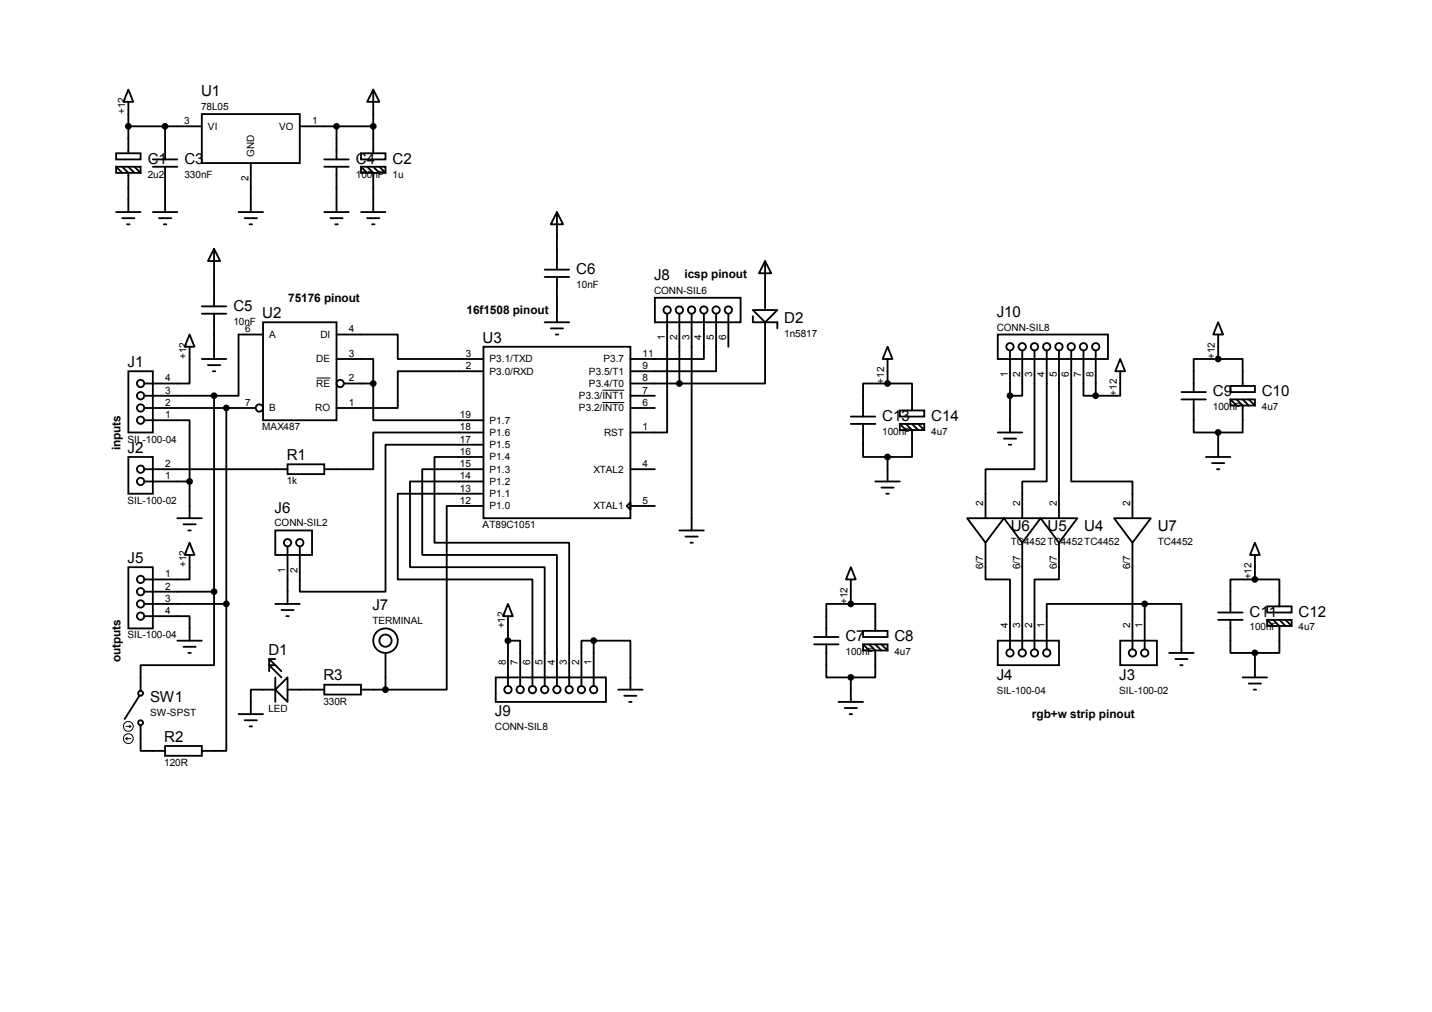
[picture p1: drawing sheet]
<svg xmlns="http://www.w3.org/2000/svg" width="297mm" height="210mm" viewBox="0 0 297 210" stroke-linecap="round" stroke-linejoin="round" font-family="sans-serif">
<g fill="none" stroke="#000" stroke-width=".38">
<path d="M26.6 18.6l1 2.5h-2zM77.4 18.6l1.3 2.5h-2.5zM77.4 18.6v13.2M24.1 31.8h5.1v1.3h-5.1zM24.1 34.6h5.1v1.3h-5.1zM24.1 34.6l1.3 1.3M25.4 34.6l1.2 1.3v8.1M26.6 26.2h15.3M26.6 21.1v10.7M26.6 34.6l1.3 1.3M27.9 34.6l1.3 1.3M31.7 34.6h5.1"/>
<path d="M31.7 33.1h5.1M34.2 26.2v6.9M34.2 34.6v9.4M41.9 23.7h20.3v10.1h-20.3zM52 33.8v10.2M62.2 26.2h15.2M67.3 34.6h5M67.3 33.1h5M69.8 26.2v6.9M69.8 34.6v9.4M74.9 31.8h5.1v1.3h-5.1zM74.9 34.6h5.1v1.3h-5.1z"/>
<path d="M74.9 34.6l1.3 1.3M76.2 34.6l1.2 1.3v8.1M77.4 34.6l1.3 1.3M78.7 34.6l1.3 1.3M24.1 44h5.1M25.4 45.3h2.5M26.4 46.5h.5M31.7 44h5.1M33 45.3h2.5M34 46.5h.5M44.4 51.6l1.3 2.5h-2.6zM44.4 51.6v11.9"/>
<path d="M49.5 44h5.1M50.8 45.3h2.5M51.8 46.5h.5M67.3 44h5M68.5 45.3h2.6M69.5 46.5h.6M74.9 44h5.1M76.2 45.3h2.5M77.2 46.5h.5M113 57.4h5.1M113 55.9h5.1M115.5 44l1.3 2.5h-2.5z"/>
<path d="M115.5 44v11.9M115.5 57.4v9.4M158.7 54.1l1.3 2.6h-2.6zM158.7 54.1v10.2M26.6 77h5.1v12.7h-5.1zM39.3 69.4l1 2.5h-2zM39.3 71.9v7.6h-9.4M41.9 74.5h5M41.9 65.1h5M41.9 63.5h5M43.1 75.7h2.6M44.1 77h.6"/>
<path d="M44.4 65.1v9.4M54.6 66.8h15.2v20.4h-15.2zM54.6 69.4h-5.1v12.7h-5.1M69.8 69.4h12.7v5.1h17.8M69.8 74.5h7.6v5M71.3 79.5h6.1M77.4 79.5v7.7h22.9M100.3 71.9h30.5v35.6h-30.5zM100.3 77h-17.8v7.6h-12.7M113 66.8h5.1M114.3 68.1h2.5M115.3 69.4h.5"/>
<path d="M130.8 79.5h10.1M135.8 61.8h17.8v5h-17.8zM138.4 65.1v24.6h-7.6M140.9 65.1v14.4M143.5 65.1v44.9M146 65.1v9.4h-15.2M148.5 65.1v11.9h-17.7M151.1 65.1v6.8M156.2 64.3h5l-2.5 2.5zM156.2 65.6v1.2h5v1.3M158.7 66.8v12.7h-17.8M184.1 71.9l1 2.6h-2z"/>
<path d="M184.1 79.5h5.1v5.6M184.1 79.5h-5.1v6.9M184.1 74.5v5M207 69.4h22.8v5.1h-22.8zM209.5 72.7v17M212 72.7v9.4h-2.5M214.6 72.7v24.6h-10.2v10.2M217.1 72.7v27.2h-5.1v7.6M219.7 72.7v34.8M222.2 72.7v27.2h12.7v7.6M224.7 72.7v9.4h2.6M227.3 72.7v9.4"/>
<path d="M232.4 74.5l1 2.5h-2.1zM232.4 77v5.1h-5.1M252.7 66.8l1 2.6h-2zM252.7 74.5h5.1v5.6M252.7 74.5h-5.1v6.8M252.7 69.4v5.1M26.6 94.8h5.1v7.6h-5.1zM29.9 87.2h9.4v12.7M29.9 99.9h9.4M29.9 97.3h29.7M29.9 82.1h14.5M29.9 84.6h23.1"/>
<path d="M39.3 99.9v7.6M44.4 82.1v40.6M46.9 84.6v40.7M59.6 96.3h7.7v2h-7.7zM100.3 89.7h-22.9v7.6h-10.1M100.3 92.2h-20.3v30.5h-17.8v-9.4M100.3 94.8h-10.2v17.8h28v29.7M100.3 97.3h-12.7v17.8h27.9v27.2M100.3 99.9h-15.3v17.7h28v24.7M130.8 97.3h5M130.8 82.1h5M130.8 84.6h5"/>
<path d="M176.5 87.9h5.1M176.5 86.4h5.1M179 87.9v6.9h5.1M181.6 99.9h5M184.1 94.8v5.1M186.6 85.1h5.1v1.3h-5.1zM186.6 87.9h5.1v1.3h-5.1zM186.6 87.9l1.3 1.3M187.9 87.9l1.3 1.3v5.6h-5.1M189.2 87.9l1.3 1.3M190.5 87.9l1.2 1.3M207 89.7h5"/>
<path d="M208.2 91h2.6M209.2 92.2h.6M245.1 82.8h5M245.1 81.3h5M247.6 82.8v6.9h5.1M250.1 94.8h5.1M251.4 96.1h2.6M252.4 97.3h.5M252.7 89.7v5.1M255.2 80.1h5.1v1.2h-5.1zM255.2 82.8h5.1v1.3h-5.1zM255.2 82.8l1.3 1.3"/>
<path d="M256.5 82.8l1.3 1.3v5.6h-5.1M257.8 82.8l1.2 1.3M259 82.8l1.3 1.3M26.6 117.6h5.1v12.7h-5.1zM36.8 107.5h5.1M38.1 108.8h2.5M39.1 110h.5M39.3 112.6l1 2.5h-2zM39.3 115.1v5.1h-9.4M57.1 110h7.6v5.1h-7.6zM59.6 113.3v12M100.3 102.4h-17.8v17.8h27.9v22.1"/>
<path d="M100.3 104.9h-7.6v38.1h-12.7M130 104.9l.8-.7v1.5zM130.8 104.9h5M140.9 110h5.1M142.2 111.3h2.5M143.2 112.6h.5M176.5 117.6l1 2.6h-2zM182.8 101.1h2.6M183.8 102.4h.6M200.6 107.5h7.6l-3.8 5.1zM204.4 112.6v7.6h5.1v14.5M208.2 107.5h7.7l-3.9 5.1z"/>
<path d="M212 112.6v22.1M215.9 107.5h7.6l-3.8 5.1zM219.7 112.6v7.6h-5.1v14.5M231.1 107.5h7.6l-3.8 5.1zM234.9 112.6v22.1M260.3 112.6l1 2.5h-2zM260.3 115.1v5.1M29.9 127.8h9.4v5.1M29.9 122.7h14.5M29.9 125.3h17M36.8 132.9h5.1M38.1 134.2h2.5"/>
<path d="M39.1 135.4h.5M44.4 122.7v15.3h-15.2v5.3M46.9 125.3v30.4h-5M55.8 136.7l2.6 2.5M55.8 136.7h1.3M55.8 136.7v2.5M57.1 125.3h5.1M57.1 138h-1.3l2.6 2.5M58.4 126.5h2.5M59.4 127.8h.5M80 135.4v7.6M105.4 125.3l1 2.5h-2.1z"/>
<path d="M105.4 132.9h2.5v9.4M105.4 127.8v14.5M123.1 132.9h7.7v10.1M123.1 132.9h-2.5v9.4M123.1 132.9v9.4M168.9 133.6h5M168.9 132.1h5M171.4 133.6v6.9h5.1M176.5 125.3h5.1v5.6M176.5 125.3h-5.1v6.8M176.5 120.2v5.1M179 130.9h5.1v1.2h-5.1z"/>
<path d="M179 133.6h5.1v1.3h-5.1zM179 133.6l1.3 1.3M180.3 133.6l1.3 1.3v5.6h-5.1M181.6 133.6l1.2 1.3M182.8 133.6l1.3 1.3M207 132.9h12.7v5.1h-12.7zM232.4 132.9h7.6v5.1h-7.6zM237.4 125.3h7.7v10.1M237.4 125.3h-20.3v9.4M237.4 125.3v9.4M242.5 135.4h5.1M243.8 136.7h2.5"/>
<path d="M244.8 138h.5M252.7 128.6h5.1M252.7 127h5.1M255.2 128.6v6.8h5.1M260.3 120.2h5.1v5.6M260.3 120.2h-5.1v6.8M260.3 135.4v5.1M262.8 125.8h5.1v1.2h-5.1zM262.8 128.6h5.1v1.2h-5.1zM262.8 128.6l1.3 1.2M264.1 128.6l1.3 1.2v5.6h-5.1M265.4 128.6l1.3 1.2"/>
<path d="M266.7 128.6l1.2 1.2M28.9 144.3l-3 4.8M29.2 150.4v5.3h5M34.2 154.7h7.7v2.1h-7.7zM49.5 148.1h5.1M50.8 149.4h2.5M51.8 150.7h.5M57.1 143h-5.1v5.1M57.1 140.5v5.1M59.6 140.5v5.1l-2.5-2.6zM59.6 143h7.7M67.3 142h7.6v2.1h-7.6z"/>
<path d="M74.9 143h5.1M102.8 140.5h22.9v5.1h-22.9zM128.2 143h5.1M129.5 144.3h2.5M130.5 145.6h.5M173.9 145.6h5.1M175.2 146.9h2.6M176.2 148.1h.5M176.5 140.5v5.1M257.8 140.5h5M259 141.8h2.6M260 143h.6"/>
<circle cx="26.6" cy="26.2" r=".51"/>
<circle cx="34.2" cy="26.2" r=".51"/>
<circle cx="69.8" cy="26.2" r=".51"/>
<circle cx="77.4" cy="26.2" r=".51"/>
<circle cx="29.2" cy="79.5" r=".76"/>
<circle cx="70.6" cy="79.5" r=".76"/>
<circle cx="77.4" cy="79.5" r=".51"/>
<circle cx="138.4" cy="64.3" r=".76"/>
<circle cx="140.9" cy="79.5" r=".51"/>
<circle cx="140.9" cy="64.3" r=".76"/>
<circle cx="143.5" cy="64.3" r=".76"/>
<circle cx="146" cy="64.3" r=".76"/>
<circle cx="148.5" cy="64.3" r=".76"/>
<circle cx="151.1" cy="64.3" r=".76"/>
<circle cx="184.1" cy="79.5" r=".51"/>
<circle cx="209.5" cy="71.9" r=".76"/>
<circle cx="212" cy="71.9" r=".76"/>
<circle cx="214.6" cy="71.9" r=".76"/>
<circle cx="217.1" cy="71.9" r=".76"/>
<circle cx="219.7" cy="71.9" r=".76"/>
<circle cx="222.2" cy="71.9" r=".76"/>
<circle cx="224.7" cy="71.9" r=".76"/>
<circle cx="227.3" cy="71.9" r=".76"/>
<circle cx="252.7" cy="74.5" r=".51"/>
<circle cx="29.2" cy="82.1" r=".76"/>
<circle cx="29.2" cy="97.3" r=".76"/>
<circle cx="29.2" cy="87.2" r=".76"/>
<circle cx="29.2" cy="99.9" r=".76"/>
<circle cx="29.2" cy="84.6" r=".76"/>
<circle cx="39.3" cy="99.9" r=".51"/>
<circle cx="44.4" cy="82.1" r=".51"/>
<circle cx="46.9" cy="84.6" r=".51"/>
<circle cx="53.8" cy="84.6" r=".76"/>
<circle cx="184.1" cy="94.8" r=".51"/>
<circle cx="209.5" cy="82.1" r=".51"/>
<circle cx="227.3" cy="82.1" r=".51"/>
<circle cx="252.7" cy="89.7" r=".51"/>
<circle cx="59.6" cy="112.6" r=".76"/>
<circle cx="62.2" cy="112.6" r=".76"/>
<circle cx="29.2" cy="127.8" r=".76"/>
<circle cx="29.2" cy="125.3" r=".76"/>
<circle cx="29.2" cy="122.7" r=".76"/>
<circle cx="29.2" cy="120.2" r=".76"/>
<circle cx="44.4" cy="122.7" r=".51"/>
<circle cx="46.9" cy="125.3" r=".51"/>
<circle cx="80" cy="132.9" r="2.55"/>
<circle cx="80" cy="132.9" r="1.27"/>
<circle cx="105.4" cy="132.9" r=".51"/>
<circle cx="123.1" cy="132.9" r=".51"/>
<circle cx="176.5" cy="125.3" r=".51"/>
<circle cx="209.5" cy="135.4" r=".76"/>
<circle cx="212" cy="135.4" r=".76"/>
<circle cx="214.6" cy="135.4" r=".76"/>
<circle cx="217.1" cy="135.4" r=".76"/>
<circle cx="234.9" cy="135.4" r=".76"/>
<circle cx="237.4" cy="125.3" r=".51"/>
<circle cx="237.4" cy="135.4" r=".76"/>
<circle cx="260.3" cy="135.4" r=".51"/>
<circle cx="260.3" cy="120.2" r=".51"/>
<circle cx="29.2" cy="149.9" r=".51"/>
<circle cx="29.2" cy="143.8" r=".51"/>
<circle cx="80" cy="143" r=".51"/>
<circle cx="105.4" cy="143" r=".76"/>
<circle cx="107.9" cy="143" r=".76"/>
<circle cx="110.4" cy="143" r=".76"/>
<circle cx="113" cy="143" r=".76"/>
<circle cx="115.5" cy="143" r=".76"/>
<circle cx="118.1" cy="143" r=".76"/>
<circle cx="120.6" cy="143" r=".76"/>
<circle cx="123.1" cy="143" r=".76"/>
<circle cx="176.5" cy="140.5" r=".51"/>
</g>
<g fill="#000">
<circle cx="26.6" cy="26.2" r=".51"/>
<circle cx="34.2" cy="26.2" r=".51"/>
<circle cx="69.8" cy="26.2" r=".51"/>
<circle cx="77.4" cy="26.2" r=".51"/>
<circle cx="77.4" cy="79.5" r=".51"/>
<circle cx="140.9" cy="79.5" r=".51"/>
<circle cx="184.1" cy="79.5" r=".51"/>
<circle cx="252.7" cy="74.5" r=".51"/>
<circle cx="39.3" cy="99.9" r=".51"/>
<circle cx="44.4" cy="82.1" r=".51"/>
<circle cx="46.9" cy="84.6" r=".51"/>
<circle cx="184.1" cy="94.8" r=".51"/>
<circle cx="209.5" cy="82.1" r=".51"/>
<circle cx="227.3" cy="82.1" r=".51"/>
<circle cx="252.7" cy="89.7" r=".51"/>
<circle cx="44.4" cy="122.7" r=".51"/>
<circle cx="46.9" cy="125.3" r=".51"/>
<circle cx="105.4" cy="132.9" r=".51"/>
<circle cx="123.1" cy="132.9" r=".51"/>
<circle cx="176.5" cy="125.3" r=".51"/>
<circle cx="237.4" cy="125.3" r=".51"/>
<circle cx="260.3" cy="135.4" r=".51"/>
<circle cx="260.3" cy="120.2" r=".51"/>
<circle cx="80" cy="143" r=".51"/>
<circle cx="176.5" cy="140.5" r=".51"/>
</g>
<path d="M65.7 78.4h2.8M125 83.5h4.5M125 80.9h4.5" fill="none" stroke="#010101" stroke-width=".21"/>
<g fill="none" stroke="#000" stroke-width=".21">
<path d="M26.1 150.7h1M26.1 153.2l.3 .3M26.1 153.2h1M26.4 153l-.3 .2M26.9 150.4l.2 .3M27.1 150.7l-.2 .2"/>
<circle cx="26.6" cy="150.7" r="1.02"/>
<circle cx="26.6" cy="153.2" r="1.02"/>
</g>
<g font-size="3.1">
<text x="41.7" y="20">U1</text>
<text x="30.6" y="34">C1</text>
<text x="38.3" y="34">C3</text>
<text x="73.8" y="34">C4</text>
<text x="81.4" y="34">C2</text>
<text x="119.5" y="56.8">C6</text>
<text x="135.7" y="58.1">J8</text>
<text x="48.4" y="64.4">C5</text>
<text x="54.4" y="66">U2</text>
<text x="206.8" y="65.7">J10</text>
<text x="100.1" y="71.1">U3</text>
<text x="162.7" y="67">D2</text>
<text x="26.5" y="76.2">J1</text>
<text x="251.6" y="82.2">C9</text>
<text x="261.7" y="82.2">C10</text>
<text x="183" y="87.3">C13</text>
<text x="193.2" y="87.3">C14</text>
<text x="26.5" y="93.9">J2</text>
<text x="59.5" y="95.5">R1</text>
<text x="56.9" y="106.3">J6</text>
<text x="209.7" y="110.1">U6</text>
<text x="217.3" y="110.1">U5</text>
<text x="224.9" y="110.1">U4</text>
<text x="240.2" y="110.1">U7</text>
<text x="26.5" y="116.8">J5</text>
<text x="77.3" y="126.6">J7</text>
<text x="259.2" y="127.9">C11</text>
<text x="269.4" y="127.9">C12</text>
<text x="55.7" y="135.8">D1</text>
<text x="175.4" y="133">C7</text>
<text x="185.5" y="133">C8</text>
<text x="67.1" y="141.1">R3</text>
<text x="206.8" y="141">J4</text>
<text x="232.2" y="141">J3</text>
<text x="31.2" y="145.7">SW1</text>
<text x="102.7" y="148.6">J9</text>
<text x="34.1" y="153.8">R2</text>
</g>
<g font-size="2.5">
<text x="142" y="57.6">icsp pinout</text>
<text x="59.8" y="62.7">75176 pinout</text>
<text x="96.8" y="65.2">16f1508 pinout</text>
<text x="25" y="93.4" transform="rotate(-90 25 93.4)">inputs</text>
<text x="25" y="137.4" transform="rotate(-90 25 137.4)">outputs</text>
<text x="214" y="149">rgb+w strip pinout</text>
</g>
<g font-size="2.1">
<text x="26" y="23.7" transform="rotate(-90 26 23.7)">+12</text>
<text x="41.7" y="22.9">78L05</text>
<text x="38.2" y="25.8">3</text>
<text x="43.1" y="26.9">VI</text>
<text x="57.9" y="26.9">VO</text>
<text x="64.7" y="25.8">1</text>
<text x="52.7" y="32.6" transform="rotate(-90 52.7 32.6)">GND</text>
<text x="30.6" y="36.8">2u2</text>
<text x="38.3" y="36.8">330nF</text>
<text x="51.6" y="37.5" transform="rotate(-90 51.6 37.5)">2</text>
<text x="73.8" y="36.8">100nF</text>
<text x="81.4" y="36.8">1u</text>
<text x="119.5" y="59.7">10nF</text>
<text x="135.7" y="61">CONN-SIL6</text>
<text x="48.4" y="67.3">10nF</text>
<text x="50.9" y="69">6</text>
<text x="55.8" y="70.1">A</text>
<text x="66.5" y="70.1">DI</text>
<text x="72.3" y="69">4</text>
<text x="137.9" y="70.5" transform="rotate(-90 137.9 70.5)">1</text>
<text x="140.5" y="70.5" transform="rotate(-90 140.5 70.5)">2</text>
<text x="143" y="70.5" transform="rotate(-90 143 70.5)">3</text>
<text x="145.5" y="70.5" transform="rotate(-90 145.5 70.5)">4</text>
<text x="148.1" y="70.5" transform="rotate(-90 148.1 70.5)">5</text>
<text x="150.6" y="70.5" transform="rotate(-90 150.6 70.5)">6</text>
<text x="162.7" y="69.8">1n5817</text>
<text x="206.8" y="68.6">CONN-SIL8</text>
<text x="38.7" y="74.5" transform="rotate(-90 38.7 74.5)">+12</text>
<text x="65.6" y="75.2">DE</text>
<text x="72.3" y="74">3</text>
<text x="96.6" y="76.6">2</text>
<text x="96.6" y="74">3</text>
<text x="101.6" y="77.7">P3.0/RXD</text>
<text x="101.6" y="75.2">P3.1/TXD</text>
<text x="122.2" y="77.7">P3.5/T1</text>
<text x="125.2" y="75.2">P3.7</text>
<text x="133.3" y="76.6">9</text>
<text x="133.3" y="74">11</text>
<text x="252" y="74.5" transform="rotate(-90 252 74.5)">+12</text>
<text x="34.2" y="81.7">3</text>
<text x="34.2" y="79.1">4</text>
<text x="65.6" y="80.3">RE</text>
<text x="72.3" y="79.1">2</text>
<text x="120.1" y="82.8">P3.3/INT1</text>
<text x="122.2" y="80.3">P3.4/T0</text>
<text x="133.3" y="79.1">8</text>
<text x="133.3" y="81.7">7</text>
<text x="183.4" y="79.5" transform="rotate(-90 183.4 79.5)">+12</text>
<text x="209" y="78.1" transform="rotate(-90 209 78.1)">1</text>
<text x="211.6" y="78.1" transform="rotate(-90 211.6 78.1)">2</text>
<text x="214.1" y="78.1" transform="rotate(-90 214.1 78.1)">3</text>
<text x="216.7" y="78.1" transform="rotate(-90 216.7 78.1)">4</text>
<text x="219.2" y="78.1" transform="rotate(-90 219.2 78.1)">5</text>
<text x="221.7" y="78.1" transform="rotate(-90 221.7 78.1)">6</text>
<text x="224.3" y="78.1" transform="rotate(-90 224.3 78.1)">7</text>
<text x="226.8" y="78.1" transform="rotate(-90 226.8 78.1)">8</text>
<text x="231.7" y="82.1" transform="rotate(-90 231.7 82.1)">+12</text>
<text x="34.2" y="86.7">1</text>
<text x="34.2" y="84.2">2</text>
<text x="50.9" y="84.2">7</text>
<text x="54.4" y="89.3">MAX487</text>
<text x="55.8" y="85.3">B</text>
<text x="65.4" y="85.3">RO</text>
<text x="72.3" y="84.2">1</text>
<text x="95.4" y="89.3">18</text>
<text x="95.4" y="86.7">19</text>
<text x="101.6" y="87.9">P1.7</text>
<text x="120.1" y="85.3">P3.2/INT0</text>
<text x="133.3" y="89.3">1</text>
<text x="133.3" y="84.2">6</text>
<text x="251.6" y="85.1">100nF</text>
<text x="261.7" y="85.1">4u7</text>
<text x="26.5" y="91.8">SIL-100-04</text>
<text x="95.4" y="94.4">16</text>
<text x="95.4" y="91.8">17</text>
<text x="101.6" y="95.5">P1.4</text>
<text x="101.6" y="93">P1.5</text>
<text x="101.6" y="90.4">P1.6</text>
<text x="125.3" y="90.4">RST</text>
<text x="183" y="90.2">100nF</text>
<text x="193.2" y="90.2">4u7</text>
<text x="34.2" y="99.4">1</text>
<text x="34.2" y="96.9">2</text>
<text x="59.5" y="100.5">1k</text>
<text x="95.4" y="102">13</text>
<text x="95.4" y="99.4">14</text>
<text x="95.4" y="96.9">15</text>
<text x="101.6" y="100.6">P1.2</text>
<text x="101.6" y="98">P1.3</text>
<text x="123.1" y="98">XTAL2</text>
<text x="133.3" y="96.9">4</text>
<text x="26.5" y="104.5">SIL-100-02</text>
<text x="95.4" y="104.5">12</text>
<text x="101.6" y="105.7">P1.0</text>
<text x="101.6" y="103.1">P1.1</text>
<text x="123.1" y="105.7">XTAL1</text>
<text x="133.3" y="104.5">5</text>
<text x="204" y="104.9" transform="rotate(-90 204 104.9)">2</text>
<text x="211.6" y="104.9" transform="rotate(-90 211.6 104.9)">2</text>
<text x="219.2" y="104.9" transform="rotate(-90 219.2 104.9)">2</text>
<text x="234.4" y="104.9" transform="rotate(-90 234.4 104.9)">2</text>
<text x="56.9" y="109.2">CONN-SIL2</text>
<text x="100.1" y="109.6">AT89C1051</text>
<text x="209.7" y="113">TC4452TC4452TC4452</text>
<text x="240.2" y="113">TC4452</text>
<text x="34.2" y="119.8">1</text>
<text x="38.7" y="117.6" transform="rotate(-90 38.7 117.6)">+12</text>
<text x="59.2" y="118.8" transform="rotate(-90 59.2 118.8)">1</text>
<text x="61.7" y="118.8" transform="rotate(-90 61.7 118.8)">2</text>
<text x="204" y="118" transform="rotate(-90 204 118)">6/7</text>
<text x="211.6" y="118" transform="rotate(-90 211.6 118)">6/7</text>
<text x="219.2" y="118" transform="rotate(-90 219.2 118)">6/7</text>
<text x="234.4" y="118" transform="rotate(-90 234.4 118)">6/7</text>
<text x="34.2" y="122.3">2</text>
<text x="34.2" y="124.8">3</text>
<text x="175.8" y="125.3" transform="rotate(-90 175.8 125.3)">+12</text>
<text x="259.6" y="120.2" transform="rotate(-90 259.6 120.2)">+12</text>
<text x="34.2" y="127.4">4</text>
<text x="77.3" y="129.5">TERMINAL</text>
<text x="104.7" y="130.3" transform="rotate(-90 104.7 130.3)">+12</text>
<text x="209" y="130.3" transform="rotate(-90 209 130.3)">4</text>
<text x="211.6" y="130.3" transform="rotate(-90 211.6 130.3)">3</text>
<text x="214.1" y="130.3" transform="rotate(-90 214.1 130.3)">2</text>
<text x="216.7" y="130.3" transform="rotate(-90 216.7 130.3)">1</text>
<text x="234.4" y="130.3" transform="rotate(-90 234.4 130.3)">2</text>
<text x="237" y="130.3" transform="rotate(-90 237 130.3)">1</text>
<text x="259.2" y="130.8">100nF</text>
<text x="269.4" y="130.8">4u7</text>
<text x="26.5" y="132.4">SIL-100-04</text>
<text x="104.9" y="138" transform="rotate(-90 104.9 138)">8</text>
<text x="107.4" y="138" transform="rotate(-90 107.4 138)">7</text>
<text x="110" y="138" transform="rotate(-90 110 138)">6</text>
<text x="112.5" y="138" transform="rotate(-90 112.5 138)">5</text>
<text x="115.1" y="138" transform="rotate(-90 115.1 138)">4</text>
<text x="117.6" y="138" transform="rotate(-90 117.6 138)">3</text>
<text x="120.1" y="138" transform="rotate(-90 120.1 138)">2</text>
<text x="122.7" y="138" transform="rotate(-90 122.7 138)">1</text>
<text x="175.4" y="135.8">100nF</text>
<text x="185.5" y="135.8">4u7</text>
<text x="206.8" y="143.8">SIL-100-04</text>
<text x="232.2" y="143.8">SIL-100-02</text>
<text x="31.2" y="148.5">SW-SPST</text>
<text x="55.7" y="147.7">LED</text>
<text x="67.1" y="146.1">330R</text>
<text x="102.7" y="151.5">CONN-SIL8</text>
<text x="34.1" y="158.8">120R</text>
</g>
</svg>
